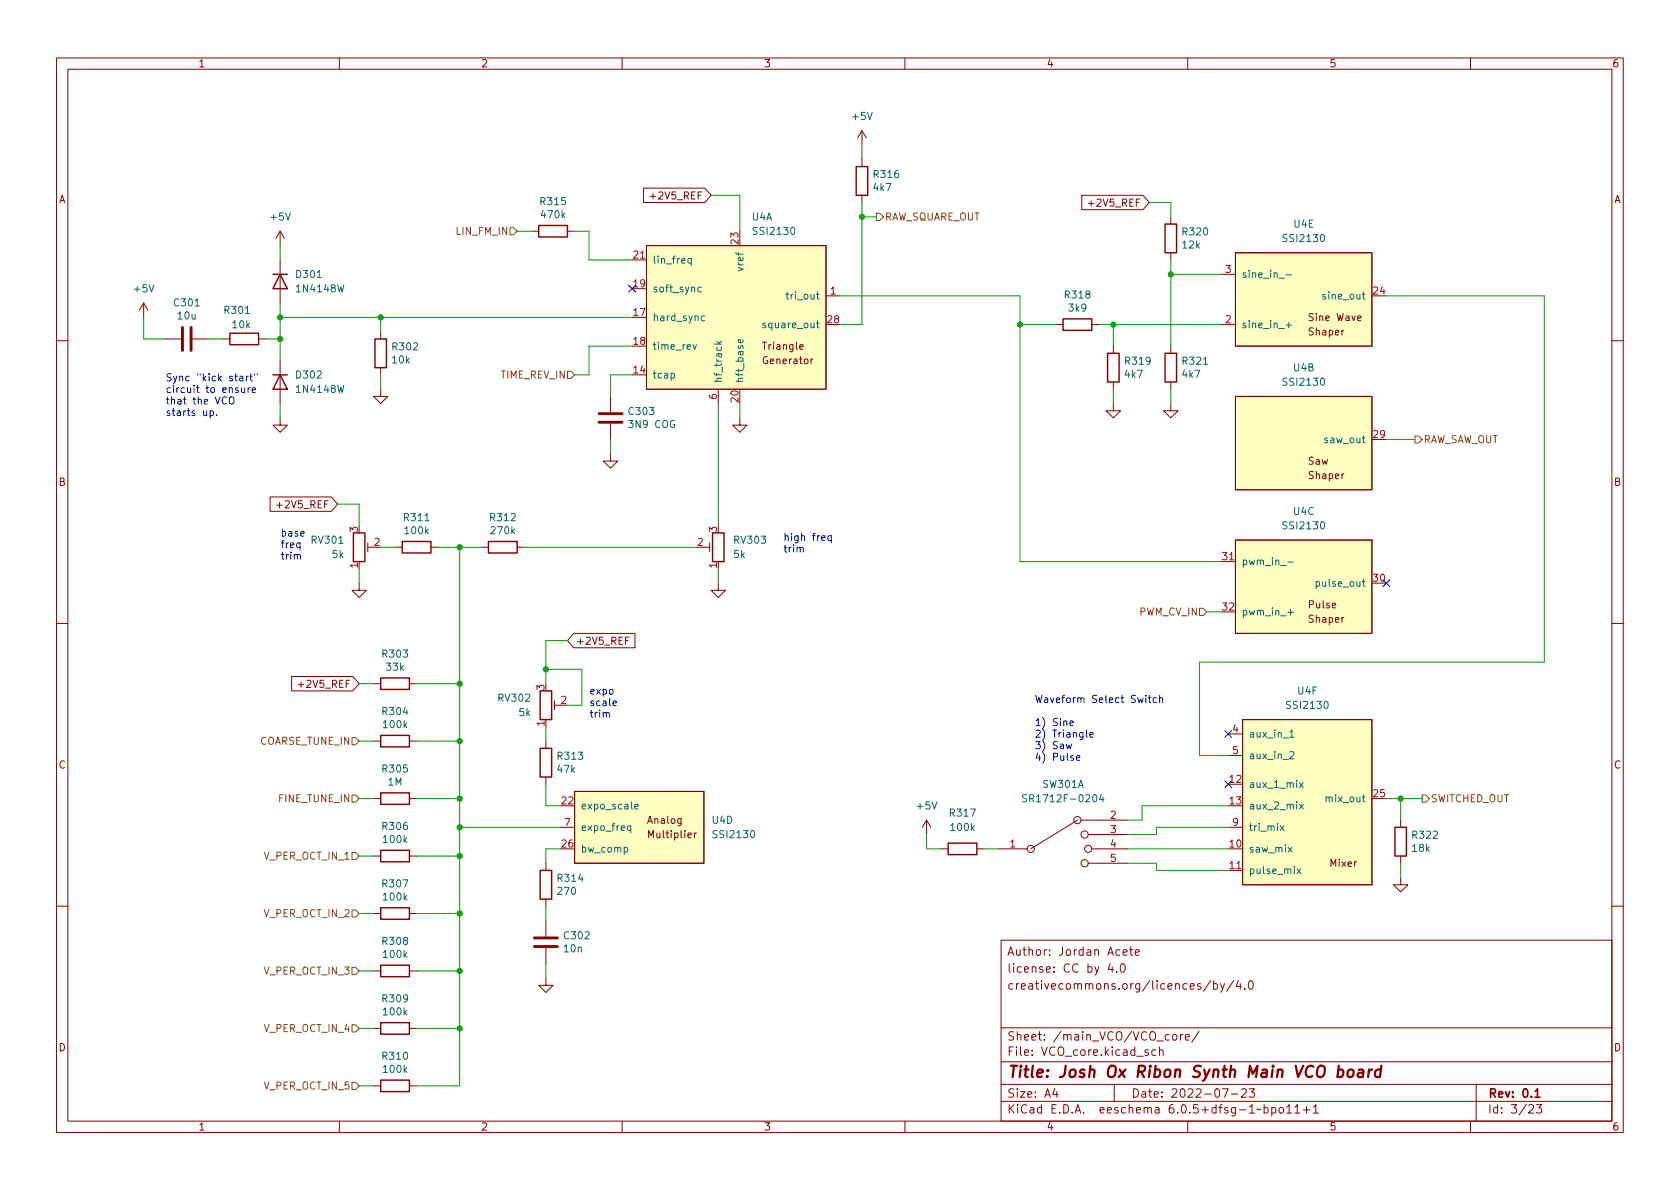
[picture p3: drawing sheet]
<svg xmlns="http://www.w3.org/2000/svg" width="297mm" height="210mm" viewBox="0 0 297 210" stroke-linecap="round" stroke-linejoin="round" font-family="sans-serif">
<g fill="none" stroke="#840000" stroke-width=".18">
<path d="M10 10.2h277v190.1h-277zM12 12.2h273v186.1h-273zM60 10.2v2M110 10.2v2M160 10.2v2M210 10.2v2M260 10.2v2M113.8 33.3h10.8l1.1 1.2-1.1 1.3h-10.8zM115 34.7h.9M152.4 23.1l-.8 1.3M152.4 23.1v2.5M152.4 28.2v1.3"/>
<path d="M152.4 34.5v1.3M152.4 23.1l.8 1.3M191.3 34.5h10.8l1.1 1.3-1.1 1.3h-10.8zM192.4 36h1M207 38.3v1.3M25.4 53.6l-.8 1.3M25.4 53.6v2.5M25.4 53.6l.8 1.3M29.2 59.9h2.8M34 59.9h2.8M39.4 59.9h1.2M45.7 59.9h1.3"/>
<path d="M49.5 40.9v2.5M49.5 46v7.6M49.5 40.9l-.7 1.3M49.5 40.9l.8 1.3M67.3 58.7v1.2M94 40.9h1.2M100.3 40.9h1.3M111.8 46h2.5M114.3 43.4h31.7v25.4h-31.7zM146 52.3h2.6M186.7 57.4h1.3M193 57.4h1.3"/>
<path d="M207 44.7v1.3M215.9 57.4h2.5M215.9 48.5h2.5M218.4 44.7h24.2v16.5h-24.2zM10 60.2h2M49.5 73.9v1.3h1.3l-1.3 1.2-1.2-1.2h1.2M49.5 63.7v7.7M67.3 68.8v1.3h1.3l-1.3 1.3-1.3-1.3h1.3M67.3 65v1.3M107.9 70.1v2.8M107.9 74.9v2.8M127 68.8v2.6"/>
<path d="M130.8 73.9v1.3h1.3l-1.3 1.2-1.3-1.2h1.3M141.4 61.4l.6-.2v-.2l-.4-.1-.2 .2 .1 .6h.5M143.8 63.5l-.4 .2M196.8 71.4v1.2h1.3l-1.3 1.3-1.2-1.3h1.2M196.8 61.2v1.3M196.8 67.6v1.2M207 71.4v1.2h1.3l-1.3 1.3-1.3-1.3h1.3M207 61.2v1.3M207 67.6v1.2M218.4 70.1h24.2v16.5h-24.2zM285 60.2h2M47.8 87.9h10.8l1.1 1.2-1.1 1.3h-10.8z"/>
<path d="M48.9 89.3h1M65 96.8h1M65 96v1.5M69.8 96.8h1.3M76.2 96.8h1.3M85.1 96.8h1.3M91.4 96.8h1.3M107.9 80.3v1.2h1.3l-1.3 1.3-1.2-1.3h1.2M124.5 96.8h1M125.5 96v1.5M215.9 99.3h2.5M218.4 95.5h24.2v16.5h-24.2z"/>
<path d="M10 110.2h2M51.6 119.6h10.8l1.1 1.3-1.1 1.3h-10.8zM63.5 103.1v1.3h-1.3l1.3 1.3 1.3-1.3h-1.3M101.4 112h10.9v2.5h-10.9l-1.1-1.2zM111.2 112.7h-.6v1.2M127 103.1v1.3h-1.3l1.3 1.3 1.3-1.3h-1.3M285 110.2h2M52.7 121.1h1M66 131.1h1.3M66 120.9h1.3M72.4 131.1h1.3M72.4 120.9h1.3"/>
<path d="M96.5 131.1v1.2M96.5 137.4v1.3M98 123.9v1.6M98 124.7h1.1M101.6 139.9h22.9v12.7h-22.9zM217.2 129.8h2.5M217.2 133.6h2.5M219.7 127.2h22.9v29.3h-22.9zM66 141.2h1.3M66 151.4h1.3M72.4 141.2h1.3M72.4 151.4h1.3"/>
<path d="M96.5 152.6v1.3M96.5 159v1.3M99.1 146.3h2.5M122.8 147.3v.8M123.1 147.3l-.3 .2M163.8 145l-.7 1.3M163.8 145v2.6M163.8 145l.8 1.3M166.4 150.1h1.2M172.7 150.1h1.3M176.5 150.1h5.1M190.5 145l-8.3 5.1"/>
<path d="M191.1 145h8.3M192.4 152.6h7M192.4 147.6h7M193 150.1h6.4M217.2 146.3h2.5M217.2 153.9h2.5M247.6 155.2v1.3h1.3l-1.3 1.2-1.2-1.2h1.2M247.6 145v1.3M247.6 151.4v1.2M10 160.2h2M66 171.7h1.3M66 161.5h1.3"/>
<path d="M72.4 171.7h1.3M72.4 161.5h1.3M96.5 173v1.2h1.3l-1.3 1.3-1.3-1.3h1.3M96.5 162.8v2.8M96.5 167.6v2.8M177 166.3h108v32h-108zM196.3 170.4l-.4 1h1M196.6 170.9v1M197.4 171.8v.1M198.2 170.6l.2-.2a.81 .81 0 0 1 .6 .7 .81 .81 0 0 1-.3 .8h-.1a.81 .81 0 0 1-.4-1.3zM198.6 168.4l.7-.1-.1-.3-.4-.1-.2 .2v.8h.6M199.7 167.9h.6"/>
<path d="M199.9 167.4v1.3l.4 .2M200.7 168.4l.7-.1v-.3l-.5-.1-.2 .2 .1 .8h.6M214.1 173.4l-1.3 1.9M214.6 174l.4-.1 .3 .3v.4l-.2 .3h-.5M214.6 173.4v1.5M215.8 173.9l.3 1M216.5 173.9l-.5 1.4-.2 .1M218.1 173.4l-1.2 1.9M218.9 173.4l-.3 1h.9M219.3 173.9v1M220.1 174.8v.1M220.9 173.6l.2-.2a.81 .81 0 0 1 .6 .7 .81 .81 0 0 1-.3 .8h-.2a.81 .81 0 0 1-.3-1.3z"/>
<path d="M285 160.2h2M60 198.3v2M66 181.9h1.3M66 192h1.3M72.4 181.9h1.3M72.4 192h1.3M110 198.3v2M160 198.3v2M177 194.8h108M177 191.8h108M177 187.8h108M177 181.8h108"/>
<path d="M186.5 192.5l-.4 1h1M186.9 193v1M197 191.8v3M203 185.7l-.4-.1-.2 .2 .1 .3 .5 .1v.4h-.6M204.4 185.7l-.5-.1-.3 .3v.4l.2 .3h.6M205 185.8l.2-.2 .4 .1v.9M205 185.1v1.5M207.4 183.1l.2-.2 .4 .2 .1 .5-.2 .3h-.3l-.2-.1zM208.7 182.9v1M209.1 182.9l-.2 .1-.2 .2M209.6 183.4l.7-.1-.1-.3-.4-.1-.2 .2v.8h.6M210 198.3v2"/>
<path d="M212 182.4l-1.3 1.9M216.1 192.5h1l-.6 1.5M217.7 193.5h1.2M219.5 192.7l.6-.2 .2 .2 .1 .3-1 1h1M220.9 192.5h.9l-.5 .6 .4 .1v.7l-.2 .1h-.4l-.2-.1M223.5 195.9l.4-.1 .3 .3v.4l-.1 .3h-.6M223.5 195.3v1.5M224.9 195.9l.4-.1 .3 .3v.4l-.2 .3h-.5M224.9 195.8v1.5M226.3 195.9l.3-.1 .3 .3v.4l-.3 .3h-.3l-.2-.3v-.4zM227.5 195.8l.4-.5v1.5M227.5 196.8h.9"/>
<path d="M228.9 195.8l.5-.5v1.5M228.9 196.8h.9M230.4 196.3h1.2M231 195.7v1.1M232.2 195.8l.4-.5v1.5M232.2 196.8h.9M260 198.3v2M261 191.8v6.5M270.3 195.5l.6-.2 .2 .2 .1 .3-1 1h1M271.7 195.3h.9l-.5 .6 .4 .1v.7l-.2 .1h-.4l-.2-.1"/>
<circle cx="182.2" cy="150.1" r=".63"/>
<circle cx="190.5" cy="145" r=".63"/>
<circle cx="191.8" cy="147.6" r=".63"/>
<circle cx="191.8" cy="152.6" r=".63"/>
<circle cx="192.4" cy="150.1" r=".63"/>
</g>
<path d="M271.4 193l.4-.5v1.5M271.4 194h.9" fill="none" stroke="#840000" stroke-width=".3"/>
<path d="M236.6 189.2l.2-.1 .6 .1 .1 .3v.6a.66 .66 0 0 1-1 .3M238.4 189.3a.52 .52 0 0 1 .5-.2 .52 .52 0 0 1 .4 .4v.6a.55 .55 0 0 1-.5 .4 .55 .55 0 0 1-.6-.4zM240.2 189.2l.2-.1 .6 .1-.1 1.3M241 189.6l-.6 .1a.4 .4 0 0 0-.4 .3 .4 .4 0 0 0 .3 .5l.7-.1M242.1 189.1l-.2 1.4M242.6 189.1l-.4 .1-.2 .3M244.1 189.2a.66 .66 0 0 0-.9 .3l-.1 .6 .1 .3 .2 .1 .6-.1M244.2 188.5l-.2 2" fill="none" stroke="#840000" stroke-width=".4"/>
<g fill="none" stroke="#840000" stroke-width=".25">
<path d="M95.2 39.9h5.1v2h-5.1zM151.4 29.5h2v5h-2zM206 39.6h2v5.1h-2zM40.6 58.9h5.1v2.1h-5.1zM48.3 48.5h2.5M49.5 48.5l1.3 2.5h-2.5zM66.3 59.9h2v5.1h-2zM188 56.4h5v2h-5zM48.3 66.3h2.5M49.5 66.3l1.3 2.5h-2.5zM195.8 62.5h2.1v5.1h-2.1zM206 62.5h2v5.1h-2z"/>
<path d="M62.5 94.2h2v5.1h-2zM71.1 95.8h5.1v2h-5.1zM86.4 95.8h5v2h-5zM126 94.2h2v5.1h-2zM67.3 119.9h5.1v2h-5.1zM67.3 130h5.1v2.1h-5.1zM95.5 122.2h2v5h-2zM95.5 132.3h2v5.1h-2zM67.3 140.2h5.1v2h-5.1zM67.3 150.4h5.1v2h-5.1zM95.5 153.9h2v5.1h-2zM167.6 149.1h5.1v2h-5.1z"/>
<path d="M246.6 146.3h2.1v5.1h-2.1zM67.3 170.7h5.1v2h-5.1zM67.3 160.5h5.1v2.1h-5.1zM67.3 180.8h5.1v2.1h-5.1zM67.3 191h5.1v2h-5.1z"/>
</g>
<g fill="#ffffc2" stroke="#ffffc2" stroke-width=".18">
<path d="M101.6 139.9h22.9v12.7h-22.9z"/>
<path d="M114.3 43.4h31.7v25.4h-31.7z"/>
<path d="M219.7 127.2h22.9v29.3h-22.9z"/>
<path d="M218.4 44.7h24.2v16.5h-24.2z"/>
<path d="M218.4 95.5h24.2v16.5h-24.2z"/>
<path d="M218.4 70.1h24.2v16.5h-24.2z"/>
</g>
<g fill="none" stroke="#006464" stroke-width=".18">
<path d="M122.2 45.8l-.3-.1-.3 .2 .1 .6h.5M122.2 45.7v1.3M124 50.8h-.4l-.2 .2 .1 .6h.5M124.6 55.9h-.4l-.2 .2 .1 .5h.5M135.3 57.2l-.3-.1-.1 .2v.2l.4 .1v.3h-.4M227.4 57.5h1M227.4 48.6h1M227.9 57v1M118.7 66.1l.3-.1 .3 .3-.2 .5h-.4M122.5 60.9l.3 .9 .3-.9M126.3 60.8h1.3M126.7 60.4l.5 .4"/>
<path d="M127.6 60.4l-.5 .3M131.3 60.1l.1 .3-.2 .2-.6-.1v-.4l.2-.1 .2 .6M227.7 99.4h1M227.7 108.3h1M228.2 107.8v1M228.1 129.5l.3-.4v1.3M228.1 133l.4-.1 .3 .4-.8 .9h.8M228.1 130.4h.7M229.8 138.4l.6 .9M230.4 138.4l-.6 .9M110.4 149.9l.3-.1 .3 .3-.1 .5h-.5M111.5 146.1l-.3-.1-.3 .3 .1 .5h.5"/>
<path d="M111.5 146v1.3M112.2 142.6l.7-.1-.1-.2-.4-.1-.2 .2 .1 .6h.5M181.5 140.6l-.5-.1-.2 .3 .1 .3 .6 .2v.4l-.2 .1-.5-.1M194.7 140.5l-.3 .9h.8M195 140.9v.9M226.4 146l.6 .9M227 146l-.6 .9M227.8 149.8l.6 .9M228.4 149.8l-.6 .9M229.3 153.6l.7 .9M229.8 142.2l.6 .9M230 153.6l-.7 .9"/>
<path d="M230.4 142.2l-.6 .9"/>
</g>
<path d="M32.3 57.9v4.1M33.8 57.9v4.1M105.9 74.7h4.1M105.9 73.1h4.1M94.5 167.4h4.1M94.5 165.9h4.1" fill="none" stroke="#840000" stroke-width=".51"/>
<g fill="none" stroke="#725600" stroke-width=".18">
<path d="M154.9 37.7h.7l.6 .6-.6 .7h-.7zM90.2 40.3h.6l.6 .6-.6 .6h-.6zM100.3 65.7h.7l.6 .6-.6 .6h-.7zM250.2 77.1h.6l.7 .6-.7 .7h-.6zM212.1 107.6h.6l.7 .6-.7 .6h-.6zM62.2 130.4h.7l.6 .7-.6 .6h-.7zM62.2 150.7h.7l.6 .7-.6 .6h-.7zM62.2 140.6h.7l.6 .6-.6 .7h-.7zM251.5 140.6h.6l.6 .6-.6 .7h-.6zM62.2 160.9h.7l.6 .6-.6 .7h-.7zM62.2 171.1h.7l.6 .6-.6 .6h-.7zM62.2 181.2h.7l.6 .7-.6 .6h-.7z"/>
<path d="M62.2 191.4h.7l.6 .6-.6 .7h-.7z"/>
</g>
<g fill="none" stroke="#0000c2" stroke-width=".18">
<path d="M37.1 72.7h.4l.3 .2-.2 .5h-.5M37.1 72.7v1.2M38.3 73.4v.1M40.1 70.3a.6 .6 0 0 0-.9 .4 .6 .6 0 0 0 .6 .8l.3-.2M40.7 70.2h.1a.43 .43 0 0 1 .6 .4v.4a.42 .42 0 0 1-.4 .5 .42 .42 0 0 1-.5-.5v-.4zM42.4 66.6h.5l.1 .8M42.7 68.6l.1 .7 .3 .1 .2-.1M43 66.8l-.5 .1-.2 .2 .2 .3 .5-.1M43.3 68.6v.8M43.6 66.5v.9M43.9 68.6v.8M43.9 66.5l-.3 .3"/>
<path d="M44.2 66.5h.4M44.2 68.6l-.3 .2M44.3 66.1v1.1l.3 .2M44.6 69l.6-.1-.1-.3h-.3l-.2 .1v.6h.5M45 66.1v.2M45.5 66.1v.2M52.6 98.2l.2-.1h.3v.8M141.5 97l.2-.2h.3v.8M145.3 95.2l.6-.2-.1-.2-.3-.1-.2 .2v.6h.5M147 94.8l-.4-.1-.2 .3 .1 .5h.5M147 94.7v1.3M107.2 126.2l.2-.2 .3 .1v.7"/>
<path d="M108.4 124.4l.6-.2-.1-.2-.3-.1-.2 .2v.6h.5M188.5 131.6l.3 .8 .2-.6 .2 .6 .3-.8M189.2 127.9l.6-.1-.1-.3h-.3l-.2 .2v.6h.5M190.3 134l.6-.1v-.2l-.4-.1-.2 .2 .1 .6h.5M192.1 129.1v1.1l.2 .2M192.7 129.9l.6-.1-.1-.2-.3-.1-.2 .2 .1 .6h.4M202.6 123v.1M202.6 123.4v.8M203 123.4h.5M203.2 123v1.1l.3 .1M204.5 123.4h-.4l-.2 .2 .1 .6h.5M205 123.5l.2-.1h.3l.1 .8"/>
<path d="M205 123v1.2"/>
</g>
<g fill="none" stroke="#009600" stroke-width=".18">
<path d="M125.7 34.5h5.1v6.4M152.4 35.8v21.6h-3.8M152.4 25.6v2.6M152.4 38.3h2.5M203.2 35.8h3.8v2.5M25.4 56.1v3.8h3.8M36.8 59.9h2.6M47 59.9h2.5M49.5 43.4v2.6M49.5 53.6v10.1M49.5 56.1h62.3M67.3 56.1v2.6"/>
<path d="M91.4 40.9h2.6M101.6 40.9h2.5v5.1h7.7M148.6 52.3h31.7v47h35.6M180.3 57.4h6.4M194.3 57.4h21.6M196.8 57.4v3.8M207 46v15.2M207 48.5h8.9M245.1 52.3h27.9v64.8h-60.9v16.5h5.1M49.5 71.4v2.5M67.3 66.3v2.5M107.9 77.7v2.6"/>
<path d="M111.8 61.2h-7.7v5.1h-2.5M111.8 66.3h-3.9v3.8M127 71.4v21.6M130.8 71.4v2.5M196.8 68.8v2.6M207 68.8v2.6M245.1 77.7h5.1M59.7 89.1h3.8v3.9M67.3 96.8h2.5M77.5 96.8h7.6M81.3 96.8v95.2h-7.6M92.7 96.8h30.5"/>
<path d="M63.5 100.6v2.5M96.5 118.4h6.4v6.3h-2.6M100.3 113.3h-3.8v7.6M127 100.6v2.5M213.4 108.2h2.5M63.5 120.9h2.5M63.5 131.1h2.5M73.7 120.9h7.6M73.7 131.1h7.6M96.5 128.5v2.6M96.5 138.7v3.8h2.6M63.5 141.2h2.5"/>
<path d="M63.5 151.4h2.5M73.7 141.2h7.6M73.7 151.4h7.6M81.3 146.3h17.8M99.1 150.1h-2.6v2.5M163.8 147.6v2.5h2.6M174 150.1h2.5M199.4 152.6h5.1v1.3h12.7M199.4 150.1h17.8M217.2 146.3h-12.7v1.3h-5.1M217.2 142.5h-15.3v2.5h-2.5M245.1 141.2h6.4"/>
<path d="M247.6 141.2v3.8M247.6 152.6v2.6M63.5 161.5h2.5M63.5 171.7h2.5M73.7 161.5h7.6M73.7 171.7h7.6M96.5 160.3v2.5M96.5 170.4v2.6M63.5 192h2.5M63.5 181.9h2.5M73.7 181.9h7.6"/>
</g>
<path d="M111.2 50.4l1.2 1.3M112.4 50.4l-1.2 1.3M244.5 102.5l1.2 1.2M245.7 102.5l-1.2 1.2M216.6 129.2l1.2 1.2M216.6 138.1l1.2 1.2M217.8 129.2l-1.2 1.2M217.8 138.1l-1.2 1.2" fill="none" stroke="#000084" stroke-width=".18"/>
<g fill="#009600" stroke="#009600" stroke-width=".18">
<circle cx="81.3" cy="161.5" r=".46"/>
<circle cx="81.3" cy="171.7" r=".46"/>
<circle cx="81.3" cy="151.4" r=".46"/>
<circle cx="81.3" cy="146.3" r=".46"/>
<circle cx="81.3" cy="181.9" r=".46"/>
<circle cx="180.3" cy="57.4" r=".46"/>
<circle cx="152.4" cy="38.3" r=".46"/>
<circle cx="207" cy="48.5" r=".46"/>
<circle cx="196.8" cy="57.4" r=".46"/>
<circle cx="81.3" cy="96.8" r=".46"/>
<circle cx="247.6" cy="141.2" r=".46"/>
<circle cx="81.3" cy="131.1" r=".46"/>
<circle cx="81.3" cy="120.9" r=".46"/>
<circle cx="81.3" cy="141.2" r=".46"/>
<circle cx="96.5" cy="118.4" r=".46"/>
<circle cx="49.5" cy="56.1" r=".46"/>
<circle cx="49.5" cy="59.9" r=".46"/>
<circle cx="67.3" cy="56.1" r=".46"/>
</g>
<text font-size="2.8" fill="#840000" x="178" y="190.6">Title: Josh Ox Ribon Synth Main VCO board</text>
<g font-size="2.1" fill="#840000">
<text x="178" y="172">license: CC by 4.0</text>
<text x="178" y="169">Author: Jordan Acete</text>
<text x="178" y="175">creativecommons.org/licences/by/4.0</text>
<text x="178" y="184">Sheet: /main_VCO/VCO_core/</text>
<text x="178" y="186.7">File: VCO_core.kicad_sch</text>
<text x="178" y="196.9">KiCad E.D.A. eeschema 6.0.5+dfsg-1~bpo11+1</text>
<text x="178" y="194.1">Size: A4</text>
<text x="200" y="194.1">Date: 2022-07-23</text>
<text x="263" y="194.1">Rev: 0.1</text>
<text x="263" y="196.9">Id: 3/23</text>
</g>
<g font-size="1.8" fill="#840000">
<text x="35" y="11.9">1</text>
<text x="85" y="11.9">2</text>
<text x="135" y="11.9">3</text>
<text x="185" y="11.9">4</text>
<text x="235" y="11.9">5</text>
<text x="285" y="11.9">6</text>
<text x="10.3" y="35.9">A</text>
<text x="115.6" y="35.3">+2V5_REF</text>
<text x="285.3" y="35.9">A</text>
<text x="193.1" y="36.5">+2V5_REF</text>
<text x="231.5" y="59.3">Shaper</text>
<text x="231.6" y="56.8">Sine Wave</text>
<text x="135" y="61.8">Triangle</text>
<text x="135.1" y="64.4">Generator</text>
<text x="231.3" y="82.2">Saw</text>
<text x="10.3" y="85.9">B</text>
<text x="49.6" y="89.9">+2V5_REF</text>
<text x="231.5" y="84.7">Shaper</text>
<text x="285.3" y="85.9">B</text>
<text x="231.5" y="107.6">Pulse</text>
<text x="231.5" y="110.1">Shaper</text>
<text x="101.8" y="114">+2V5_REF</text>
<text x="53.4" y="121.6">+2V5_REF</text>
<text x="10.3" y="135.9">C</text>
<text x="285.3" y="135.9">C</text>
<text x="114.6" y="145.7">Analog</text>
<text x="114.9" y="148.2">Multiplier</text>
<text x="235.2" y="153.3">Mixer</text>
<text x="10.3" y="185.9">D</text>
<text x="285.3" y="185.9">D</text>
<text x="35" y="199.9">1</text>
<text x="85" y="199.9">2</text>
<text x="135" y="199.9">3</text>
<text x="185" y="199.9">4</text>
<text x="235" y="199.9">5</text>
<text x="285" y="199.9">6</text>
</g>
<g font-size="1.8" fill="#006464">
<text x="150.8" y="21.2">+5V</text>
<text x="154.5" y="33.8">4k7</text>
<text x="154.6" y="31.5">R316</text>
<text x="47.9" y="39">+5V</text>
<text x="95.7" y="36.3">R315</text>
<text x="95.8" y="38.6">470k</text>
<text x="133" y="39">U4A</text>
<text x="133.4" y="41.5">SSI2130</text>
<text x="209.2" y="41.6">R320</text>
<text x="228.8" y="40.3">U4E</text>
<text x="115.3" y="46.6">lin_freq</text>
<text x="131.4" y="47.7" transform="rotate(-90 131.4 47.7)">vref</text>
<text x="209.1" y="43.9">12k</text>
<text x="227.1" y="42.8">SSI2130</text>
<text x="23.8" y="51.7">+5V</text>
<text x="52.5" y="49.1">D301</text>
<text x="52.6" y="51.7">1N4148W</text>
<text x="115.3" y="51.7">soft_sync</text>
<text x="139.5" y="53">tri_out</text>
<text x="188.4" y="52.8">R318</text>
<text x="219.5" y="49.1">sine_in_-</text>
<text x="234.3" y="53">sine_out</text>
<text x="30.9" y="54.2">C301</text>
<text x="31.5" y="56.5">10u</text>
<text x="39.8" y="55.5">R301</text>
<text x="41.2" y="58">10k</text>
<text x="115.3" y="56.8">hard_sync</text>
<text x="135.5" y="58">square_out</text>
<text x="189" y="55.1">3k9</text>
<text x="219.5" y="58">sine_in_+</text>
<text x="69.4" y="64.3">10k</text>
<text x="69.5" y="61.9">R302</text>
<text x="115.3" y="61.8">time_rev</text>
<text x="199" y="64.5">R319</text>
<text x="209.2" y="64.5">R321</text>
<text x="228.7" y="65.7">U4B</text>
<text x="52.5" y="66.9">D302</text>
<text x="52.6" y="69.5">1N4148W</text>
<text x="115.3" y="66.9">tcap</text>
<text x="127.6" y="67.8" transform="rotate(-90 127.6 67.8)">hf_track</text>
<text x="131.4" y="67.8" transform="rotate(-90 131.4 67.8)">hft_base</text>
<text x="199" y="66.8">4k7</text>
<text x="209.1" y="66.8">4k7</text>
<text x="227.1" y="68.2">SSI2130</text>
<text x="111.3" y="73.4">C303</text>
<text x="111.4" y="75.7">3N9 COG</text>
<text x="234.5" y="78.4">saw_out</text>
<text x="71.5" y="92.1">R311</text>
<text x="71.7" y="94.5">100k</text>
<text x="86.8" y="92.1">R312</text>
<text x="86.9" y="94.5">270k</text>
<text x="227.1" y="93.6">SSI2130</text>
<text x="228.7" y="91.1">U4C</text>
<text x="55.2" y="96.1">RV301</text>
<text x="58.8" y="98.7">5k</text>
<text x="129.8" y="98.7">5k</text>
<text x="129.9" y="96.1">RV303</text>
<text x="219.5" y="99.9">pwm_in_-</text>
<text x="233.2" y="103.8">pulse_out</text>
<text x="219.5" y="108.8">pwm_in_+</text>
<text x="67.7" y="116.3">R303</text>
<text x="68.4" y="118.6">33k</text>
<text x="88.2" y="124.1">RV302</text>
<text x="227.7" y="125.3">SSI2130</text>
<text x="229.5" y="122.8">U4F</text>
<text x="67.7" y="126.4">R304</text>
<text x="67.9" y="128.7">100k</text>
<text x="91.8" y="126.6">5k</text>
<text x="220.7" y="130.4">aux_in_1</text>
<text x="67.7" y="136.6">R305</text>
<text x="98.6" y="136.6">47k</text>
<text x="98.7" y="134.3">R313</text>
<text x="220.7" y="134.2">aux_in_2</text>
<text x="68.6" y="138.9">1M</text>
<text x="102.6" y="143.1">expo_scale</text>
<text x="162.2" y="143.1">+5V</text>
<text x="182" y="141.9">SR1712F-0204</text>
<text x="184.4" y="139.3">SW301A</text>
<text x="220.7" y="139.3">aux_1_mix</text>
<text x="220.7" y="143.1">aux_2_mix</text>
<text x="234.8" y="141.9">mix_out</text>
<text x="67.7" y="146.8">R306</text>
<text x="67.9" y="149.1">100k</text>
<text x="102.6" y="146.9">expo_freq</text>
<text x="125.9" y="145.7">U4D</text>
<text x="126.3" y="148.2">SSI2130</text>
<text x="168.1" y="144.4">R317</text>
<text x="168.2" y="146.9">100k</text>
<text x="220.7" y="146.9">tri_mix</text>
<text x="249.8" y="148.3">R322</text>
<text x="98.7" y="155.9">R314</text>
<text x="102.6" y="150.7">bw_comp</text>
<text x="220.7" y="150.7">saw_mix</text>
<text x="220.7" y="154.6">pulse_mix</text>
<text x="249.8" y="150.6">18k</text>
<text x="67.7" y="156.9">R307</text>
<text x="67.9" y="159.2">100k</text>
<text x="98.7" y="158.2">270</text>
<text x="67.7" y="167.1">R308</text>
<text x="99.9" y="166.1">C302</text>
<text x="67.9" y="169.4">100k</text>
<text x="99.8" y="168.4">10n</text>
<text x="67.7" y="177.2">R309</text>
<text x="67.9" y="179.5">100k</text>
<text x="67.7" y="187.4">R310</text>
<text x="67.9" y="189.7">100k</text>
</g>
<g font-size="1.8" fill="#725600">
<text x="80.8" y="41.5">LIN_FM_IN</text>
<text x="156.4" y="39">RAW_SQUARE_OUT</text>
<text x="88.5" y="66.9">TIME_REV_IN</text>
<text x="251.7" y="78.4">RAW_SAW_OUT</text>
<text x="201.4" y="108.8">PWM_CV_IN</text>
<text x="45.9" y="131.7">COARSE_TUNE_IN</text>
<text x="49.5" y="141.9">FINE_TUNE_IN</text>
<text x="252.9" y="141.9">SWITCHED_OUT</text>
<text x="46.8" y="152">V_PER_OCT_IN_1</text>
<text x="46.8" y="162.2">V_PER_OCT_IN_2</text>
<text x="46.8" y="172.3">V_PER_OCT_IN_3</text>
<text x="46.8" y="182.5">V_PER_OCT_IN_4</text>
<text x="46.8" y="192.7">V_PER_OCT_IN_5</text>
</g>
<g font-size="1.8" fill="#a90000">
<text x="112" y="45.7">21</text>
<text x="130.6" y="43.1" transform="rotate(-90 130.6 43.1)">23</text>
<text x="112" y="50.8">19</text>
<text x="146.8" y="52.1">1</text>
<text x="216.7" y="48.3">3</text>
<text x="242.9" y="52.1">24</text>
<text x="112" y="55.9">17</text>
<text x="146.3" y="57.1">28</text>
<text x="216.7" y="57.1">2</text>
<text x="112" y="61">18</text>
<text x="112" y="66">14</text>
<text x="126.7" y="70.6" transform="rotate(-90 126.7 70.6)">6</text>
<text x="130.6" y="71.1" transform="rotate(-90 130.6 71.1)">20</text>
<text x="242.9" y="77.5">29</text>
<text x="63.2" y="94.1" transform="rotate(-90 63.2 94.1)">3</text>
<text x="126.7" y="94.1" transform="rotate(-90 126.7 94.1)">3</text>
<text x="63.2" y="100.4" transform="rotate(-90 63.2 100.4)">1</text>
<text x="66.2" y="96.5">2</text>
<text x="123.3" y="96.5">2</text>
<text x="126.7" y="100.4" transform="rotate(-90 126.7 100.4)">1</text>
<text x="216.2" y="99.1">31</text>
<text x="216.2" y="107.9">32</text>
<text x="242.9" y="102.9">30</text>
<text x="96.3" y="122" transform="rotate(-90 96.3 122)">3</text>
<text x="99.2" y="124.5">2</text>
<text x="96.3" y="128.4" transform="rotate(-90 96.3 128.4)">1</text>
<text x="217.9" y="129.5">4</text>
<text x="217.9" y="133.3">5</text>
<text x="99.3" y="142.2">22</text>
<text x="217.5" y="138.4">12</text>
<text x="217.5" y="142.2">13</text>
<text x="242.9" y="141">25</text>
<text x="99.3" y="149.9">26</text>
<text x="99.8" y="146">7</text>
<text x="178.6" y="149.9">1</text>
<text x="196.4" y="144.8">2</text>
<text x="196.4" y="147.3">3</text>
<text x="196.4" y="149.9">4</text>
<text x="217.5" y="149.9">10</text>
<text x="217.9" y="146">9</text>
<text x="196.4" y="152.4">5</text>
<text x="217.5" y="153.7">11</text>
</g>
<g font-size="1.8" fill="#0000c2">
<text x="29.2" y="67.4">Sync &quot;kick start&quot;</text>
<text x="29.2" y="69.5">circuit to ensure</text>
<text x="29.2" y="71.5">that the VCO</text>
<text x="29.2" y="73.6">starts up.</text>
<text x="49.5" y="94.9">base</text>
<text x="138.4" y="95.6">high freq</text>
<text x="49.5" y="96.9">freq</text>
<text x="49.5" y="99">trim</text>
<text x="138.4" y="97.7">trim</text>
<text x="104.1" y="122.8">expo</text>
<text x="104.1" y="124.9">scale</text>
<text x="182.9" y="124.3">Waveform Select Switch</text>
<text x="104.1" y="126.9">trim</text>
<text x="182.9" y="128.4">1) Sine</text>
<text x="182.9" y="130.4">2) Triangle</text>
<text x="182.9" y="132.5">3) Saw</text>
<text x="182.9" y="134.5">4) Pulse</text>
</g>
</svg>
